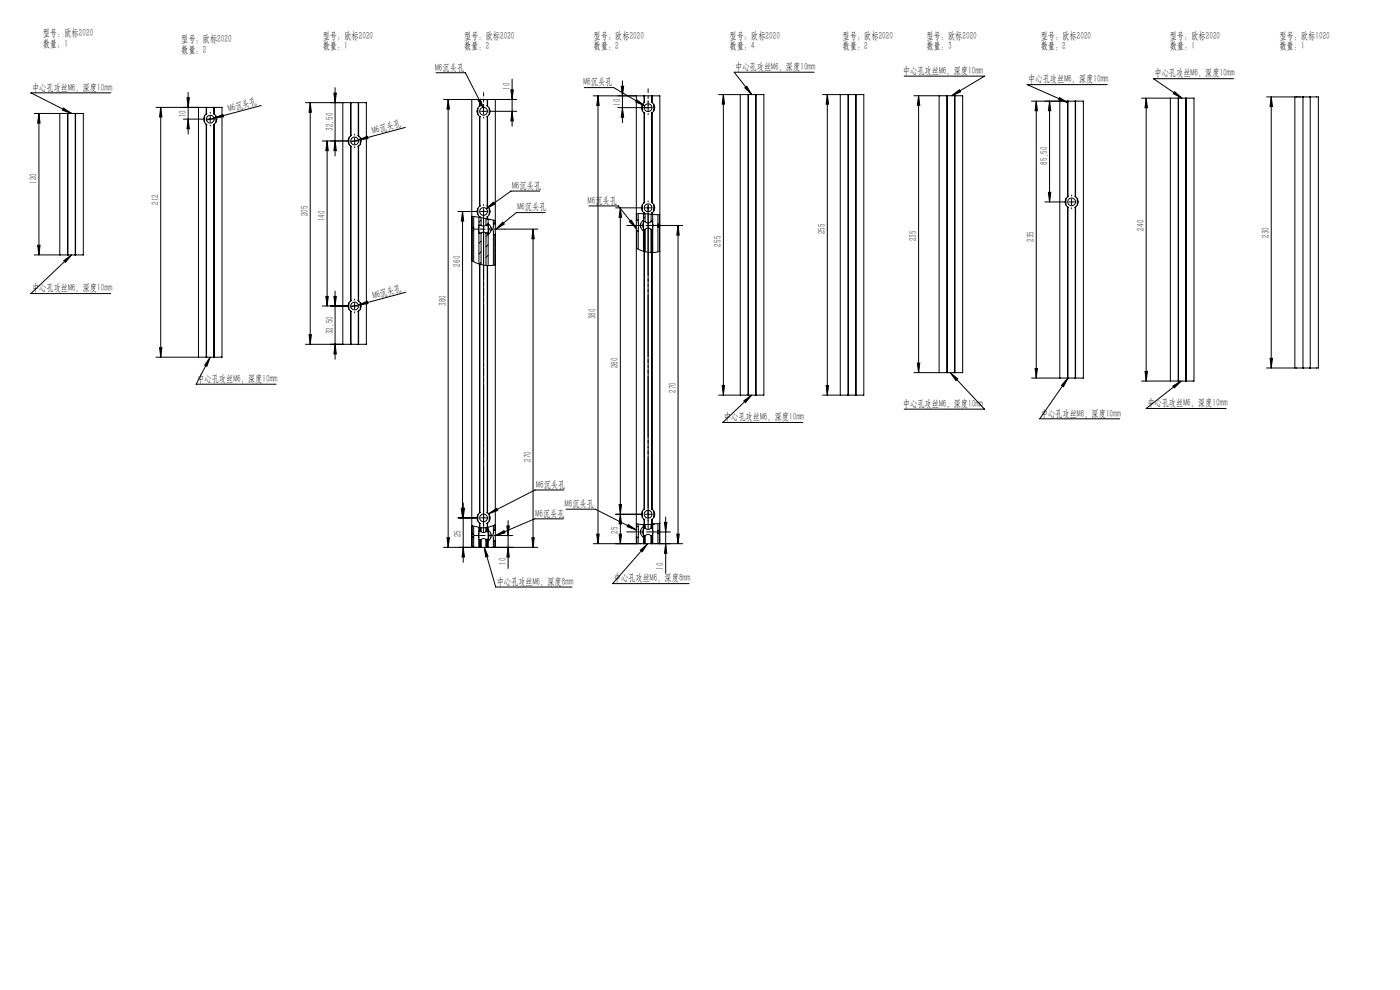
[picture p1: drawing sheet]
<svg xmlns="http://www.w3.org/2000/svg" width="594mm" height="420mm" viewBox="0 0 594 420" stroke-linecap="round" stroke-linejoin="round" font-family="sans-serif">
<g fill="none" stroke="#000" stroke-width=".42">
<path d="M47 39.4h-33.9l17.3 8.7M79.8 39.2v17.7M141.7 39.5h1l-.5 4.1zM142.2 37.2v29M185 30.9h12.4l7.8 15.1M216.7 38.1h1.1l-.5 4.1zM217.3 33.5v20.1M247.9 37.2h12.5l13.1 7.7M263.6 36.6h1l-.5 4.1zM264.1 34.3v17.7M316 37.2l.8-.6 2.1 3.5zM345.4 30.6h-33.9l7.4 9.5"/>
<path d="M383.6 32.3h34.1l-13.9 8.3M469.8 35.9h-34l17.3 7.7M498.4 38.9l3.1 2.7-3.7-1.9zM523.3 33.4h-33.9l12.1 8.2M14.5 48.1h14.3M16.5 48.1v60M16.5 48.1l.5 4.1h-1zM25.5 48.1v60M27 45.8l3.4 2.3-3.9-1.3zM28.6 48.1v60M28.8 48.1h3.1M28.8 48.1v60"/>
<path d="M31.9 48.1h3.4v60h-3.4M31.9 48.1v60M32.1 48.1v60M68.2 45.6v105.9M68.2 45.6l.5 4h-1zM77.8 50.5h8.5M79.3 41.5h1l-.5 4.1zM79.8 50.5l.5 4.1h-1zM84.3 45.6v105.9M86.8 49.2v2.7M87.5 48.4a2.75 2.75 0 0 0 0 4.3M87.5 52.7l.1 .1"/>
<path d="M87.5 45.6v2.8M87.5 52.7v98.8M87.6 48.3l-.1 .1M87.6 52.8l.2 .1M87.6 45.6h3.1M87.6 45.6h-21.4M87.6 45.6v2.7M87.6 52.8v98.7M87.8 48.2l-.2 .1M87.9 50.5h2.6M89.2 49.3v2.5M90.6 48.2l.2 .1"/>
<path d="M90.7 45.6l.2 2.8M90.7 45.6h3.5v105.9h-3.5M90.8 50.1l3.8-1.5 .3 .9zM90.8 50.1l-3.2 .9M90.8 52.8l-.2 .1M90.9 52.7l-.2 98.8M90.9 48.4a2.75 2.75 0 0 1 0 4.3M90.9 45.6v2.8M90.9 52.7v98.8M91.6 49.2v2.7M110.8 44.7l-20 5.4M129.6 43.6h19.3"/>
<path d="M131.6 43.6v102.5M131.6 43.6l.5 4h-1zM136.8 59.8h10.8M138.8 59.8v70M138.8 59.8l.5 4.1h-1zM142.2 59.8l.5 4.1h-1zM145.6 43.6v102.5M148 58.5v2.7M148.8 57.7a2.72 2.72 0 0 0 0 4.3M148.8 43.6v14.1M148.9 57.6l-.1 .1M148.9 43.6h3.1"/>
<path d="M148.9 43.6v14M149 57.4l-.1 .2M149.2 59.8h2.5M150.5 58.6v2.4M151.8 57.4l.2 .2M152 57.6l.2 .1M152 43.6h3.4M152 43.6v14M152 59.4l3.9-1.6 .2 1zM152.2 57.7a2.72 2.72 0 0 1 0 4.3M152.2 43.6v14.1M152.9 58.5v2.7"/>
<path d="M155.4 43.6h.1M155.4 43.6v102.5M171.9 54.1l-23 6.1M188.2 42.2h15.4M190.1 42.2v190M190.1 42.2l.6 4.1h-1zM200.3 42.2l-.1 190M202.7 45.9v2.6M202.8 42.6l1-.5 1.4 3.9zM203.4 45.1a2.77 2.77 0 0 0 0 4.3M203.4 49.4v38.1M203.4 42.2v2.9"/>
<path d="M203.6 49.5l.2 .1M203.6 42.2l-.2 2.9M203.6 42.2h3.1M203.8 44.9l-.2 .1M203.9 47.2h2.5M205.2 45.9v2.6M206.6 44.9l.1 .1M206.7 44.9l.2 .2M206.7 49.5l-.1 .1M206.7 42.2v2.7M206.7 49.5v37.9M206.9 45.1a2.72 2.72 0 0 1 0 4.3"/>
<path d="M206.9 49.4l-.2 .1M206.9 42.2v2.9M206.9 49.4v38.1M207.6 45.9v2.6M208.1 47.2h11.2M210.1 42.2h.1M210.1 42.2v52.9M217.3 47.2l.5 4.1h-1.1zM219.3 42.2h-12.6M253.7 40.7v190M253.7 40.7l.5 4h-1zM262.1 45.7h14.1"/>
<path d="M264.1 45.7l.5 4.1h-1zM270.1 40.7l-.1 52.8M270.3 42.4l3.2 2.5-3.8-1.6zM272.6 44.4v2.6M273.3 43.5a2.77 2.77 0 0 0 0 4.3M273.3 47.8l.1 .2M273.3 40.7v2.8M273.3 47.8v38.2M273.4 47.9l.2 .1M273.4 43.4l-.1 .1M273.4 40.7h3.1M273.4 40.7h-21.7"/>
<path d="M273.4 40.7v2.7M273.4 48v37.9M273.6 43.3l-.2 .1M275 44.4v2.5M276.4 43.3l.1 .1M276.5 43.4l.2 .1M276.5 40.7h3.5v190M276.5 47.9l-.1 .1M276.5 40.7v2.7M276.5 48v37.9M276.7 43.5a2.72 2.72 0 0 1 0 4.3M276.7 47.8l-.2 .2"/>
<path d="M276.7 40.7v2.8M276.7 47.8v38.2M277.4 44.4v2.6M306.9 40.1l.5 4.1h-1zM306.9 40.1v127.5M314.2 40.1v127.5M317.4 40.1v127.5M317.5 40.1h3.1M317.5 40.1h-12.6M317.5 40.1v127.5M320.6 40.1h3.5v127.5h-3.5M320.6 40.1v127.5"/>
<path d="M320.8 40.1v127.5M351 40.1v127.5M351 40.1l.5 4.1h-1zM356.6 40.1v127.5M359.8 40.1v127.5M360 40.1h3.1M360 40.1h-11M360 40.1v127.5M363.1 40.1h3.3M363.1 40.1v127.5M363.2 40.1v127.5M366.4 40.1h.1"/>
<path d="M366.5 40.1v127.5M389.7 40.6v117.5M389.7 40.6l.5 4.1h-1zM398.6 40.6v117.5M401.7 40.6v117.5M401.9 40.6h3.1M401.9 40.6h-14.2M401.9 40.6v117.5M403.8 40.6l3.3-2.5 .5 .9zM405 40.6h3.4v117.5h-3.4M405 40.6v117.5M405.2 40.6v117.5"/>
<path d="M439.7 42.9v117.5M439.7 42.9l.5 4.1h-1zM445.3 42.9l.5 4.1h-1zM445.3 42.9v42.8M449.6 41.4l3.5 2.2-3.9-1.2zM449.8 42.9v117.5M453 42.9v40.6M453.1 42.9h3.1M453.1 42.9h-15.4M453.1 42.9v40.5M456.2 42.9h3.5v117.5h-3.5M456.2 42.9v40.5"/>
<path d="M456.4 42.9v40.6M486.3 41.6v120.1M486.3 41.6l.5 4.1h-1zM496.7 41.6v120.1M499.9 41.6v120.1M500 41.6h3.1M500 41.6h-15.7M500 41.6v120.1M503.1 41.6h3.5v120.1h-3.5M503.1 41.6v120.1M503.3 41.6v120.1M539.4 41.1v115"/>
<path d="M539.4 41.1l.5 4.1h-1zM550.1 41.1h-.7v115h.7M552.8 41.1h3.1M552.8 41.1h-15.4M552.8 41.1v115M555.9 41.1h3.5v115h-3.5M555.9 41.1v115M148.8 62l.1 .1M148.8 62v65.7M148.9 62.1l.1 .1M148.9 62.1v65.4M152 62.1l-.2 .1"/>
<path d="M152 62.1v65.4M152.2 62l-.2 .1M152.2 62v65.7M194.2 89.7h8M196.3 89.7v130M196.3 89.7l.4 4.1h-1zM200.2 91.8h.1M200.3 91.8l3.1 .4M200.3 96.6v1.2M200.3 91.8v4.8M200.3 97.8v12.9M200.3 97.8h.7"/>
<path d="M200.3 96.6h.7M201 96.6v1.2M201 91.9v4.7M201 97.8v13.2M202.7 88.4v2.6M203.2 95.5v3.4M203.2 98.9h.9M203.2 95.5h.9M203.2 92.2v3.3M203.2 98.9v13.1M203.4 87.5a2.81 2.81 0 0 0 0 4.4M203.4 91.9v.3"/>
<path d="M203.6 92.2l3.1 .7M203.6 92l.2 .1M203.8 87.3l-.2 .1M203.9 89.7h2.5M204.1 93.4l-.9 .9M204.1 98.9l.1-.1a1.6 1.6 0 0 1 2 .1M204.1 95.5v.1a1.6 1.6 0 0 0 2.1-.1M204.1 92.3v3.2M204.1 98.9v13.4M205.2 88.5v2.5M206.2 92.8v2.7M206.2 98.9v13.7"/>
<path d="M206.2 98.9h.9M206.2 95.5h.9M206.3 88.5l3-2.8 .6 .9zM206.4 95.5l.7-.7a2.75 2.75 0 0 1 0 4.8M206.6 87.3l.1 .1M206.7 92.9h.2M206.7 87.4l.2 .1M206.7 92l-.1 .1M206.7 92v.9M206.9 92.9l3.2 .6M206.9 87.5a2.75 2.75 0 0 1 0 4.4M206.9 91.9l-.2 .1"/>
<path d="M206.9 91.9v1M206.9 92.9l1 .3M207.1 99.4l-.9 .8M207.1 95.5v3.4M207.1 95.9l.3 1-.3 1.6M207.1 93v2.5M207.1 98.9v13.8M207.6 88.4v2.6M209.3 95l-.2 2.2 .2 2.3M209.3 99.5h.7M209.3 95h.7M209.3 93.4v1.6"/>
<path d="M209.3 99.5v13M210 95l.1 .1M210 93.5v1.5M210 99.5v12.9M210.1 93.5h.1M210.1 95.1v4.3M210.1 99.4l-.1 .1M210.1 99.4v125.7M213.3 94.2l.7 .8-3.5 2.2zM214.2 97.2h14M226.2 97.2v135M226.2 97.2l.5 4.1h-1z"/>
<path d="M229.1 81.1h-12.3l-10.5 7.4M231.3 90.2h-12.2l-8.6 7M249.9 87.4h12.4l7.7 9.5M261.2 88.2h10.9M263.2 88.2v142.5M263.2 88.2l.5 4.1h-1zM267 94l.8-.6 2.2 3.5zM270 97.8l.1 .1M270 93.5v4.3M270 97.8v125.7M270.1 93.4l-.1 .1M270.1 90.7v2.7"/>
<path d="M270.1 97.9v7.5M270.1 97.9h.7M270.1 93.4h.7M270.8 93.4l.2 2.3-.2 2.2M270.8 90.7v2.7M270.8 97.9v7.8M272.6 86.8v2.7M273 94v3.3M273 93.3a2.79 2.79 0 0 0 0 4.8M273 94.4l-.3 1 .3 1.6M273 97.3v9.3l.7-.6M273 94h.7"/>
<path d="M273 97.3h.7M273 90.6v3.4M273.3 86a2.77 2.77 0 0 0 0 4.3M273.3 90.3l.1 .1M273.3 90.3v.4M273.3 90.7l-3.3 .1M273.3 90.7h.1M273.4 97.3l-.4 .4M273.4 90.4l.2 .1M273.4 90.7l3.1 .3M273.4 85.9l-.1 .1M273.4 90.4v.3"/>
<path d="M273.6 85.8l-.2 .1M273.7 92.1l-.7 .6M273.7 97.5l-.7 .6M273.7 97.9l-.7 .6M273.7 98.4l-.7 .6M273.7 98.8l-.7 .7M273.7 99.3l-.7 .6M273.7 99.7l-.7 .6M273.7 97.3a1.62 1.62 0 0 1 2.6 0M273.7 94a1.62 1.62 0 0 0 2.6 0M273.7 90.7v3.3M273.7 97.3v9.5"/>
<path d="M273.7 88.2h2.5M275 86.9v2.5M276.3 90.9v3.1M276.3 97.3v9.8M276.3 94h.6M276.3 97.3h.6M276.4 85.8l.1 .1M276.5 97.3l-.2 .3M276.5 85.9l.2 .1M276.5 90.4l-.1 .1M276.5 90.4v.6M276.5 91h.2"/>
<path d="M276.7 86a2.72 2.72 0 0 1 0 4.3M276.7 90.3l-.2 .1M276.7 90.3v.7M276.7 91l3.2 .1M276.8 91h.8M276.9 93.3l-.6 .7M276.9 97.3l-.6 .7M276.9 98.7l-.6 .7M276.9 97.8l-.6 .6M276.9 98.3l-.6 .6M276.9 99.1l-.6 .7M276.9 99.6l-.6 .6"/>
<path d="M276.9 94v3.3M276.9 91v3M276.9 97.3v9.8M277.4 86.8v2.7M279.2 95.1v1.2M279.2 91.1v4M279.2 96.3v10.5M279.2 96.3h.6M279.2 95.1h.6M279.8 95.1v1.2M279.8 91.1v4M279.8 96.3v10.4"/>
<path d="M279.9 91.1h.1M280.8 95.7h8.9M287.7 95.7l.5 4h-1zM287.7 95.7v135M443.3 85.7h8.5M444.8 81.6h1l-.5 4.1zM452.3 84.3v2.7M453 83.5a2.79 2.79 0 0 0 0 4.3M453 87.8l.1 .1M453 87.8v72.6M453.1 83.4l-.1 .1M453.1 87.9l.2 .1"/>
<path d="M453.1 87.9v72.5M453.3 83.3l-.2 .1M453.4 85.7h2.5M454.7 84.4v2.5M456.1 83.3l.1 .1M456.2 83.4l.2 .1M456.2 87.9v72.5M456.2 87.9l-.1 .1M456.4 87.8l-.2 .1M456.4 83.5a2.73 2.73 0 0 1 0 4.3M456.4 87.8v72.6M457.1 84.3v2.7"/>
<path d="M14.5 108.1h14.3M16 104.1h1l-.5 4zM27.1 110.6l3.3-2.5-2.6 3.2zM28.8 108.1h3.1M30.4 108.1l-17.3 16.4h33.9M200.2 110.6h.1M200.3 110.6l3.1 1.5M203.4 112.1h.2M203.4 112.1v105.4M203.6 112.1l3.1 .6M203.6 112.1l-.2 105.4M204.1 111.3l-.7 .8"/>
<path d="M204.1 102.4l-.9 .8M204.1 106.8l-.9 .9M206.7 112.7h.2M206.7 112.7v104.7M206.9 112.7v104.8M207.1 103.8l-.9 .9M207.1 108.3l-.9 .9M210.1 112.4l-3.2 .3M270 105.3a4.7 4.7 0 0 0 3.3 1.4M273.3 106.7v109.3M273.3 106.7h.1M273.4 106.7v109.2"/>
<path d="M273.4 106.7l3.1 .4M273.7 100.2l-.7 .6M273.7 100.6l-.7 .7M273.7 101.1l-.7 .6M273.7 101.5l-.7 .6M273.7 101.9l-.7 .7M273.7 102.4l-.7 .7M273.7 102.9l-.7 .6M273.7 103.3l-.7 .6M273.7 103.7l-.7 .7M273.7 104.2l-.7 .6M273.7 104.7l-.7 .6"/>
<path d="M273.7 105.1l-.7 .6M273.7 105.5l-.7 .7M273.7 106.5l-.3 .2M276.5 107.1v108.8M276.5 107.1l.2 .1M276.7 107.2v108.8M276.9 100.5l-.6 .7M276.9 102.3l-.6 .7M276.9 100l-.6 .7M276.9 100.9l-.6 .7M276.9 101.4l-.6 .6M276.9 101.8l-.6 .7"/>
<path d="M276.9 102.7l-.6 .7M276.9 103.2l-.6 .6M276.9 103.6l-.6 .7M276.9 104.1l-.6 .6M276.9 104.5l-.6 .7M276.9 105l-.6 .6M276.9 105.4l-.6 .7M276.9 105.9l-.6 .6M276.9 106.3l-.6 .7M276.9 106.8l-.3 .4M279.9 106.7l-3.2 .5M280 106.7h-.1"/>
<path d="M136.8 129.8h10.8M138.3 125.7h1l-.5 4.1zM141.7 125.7h1l-.5 4.1zM142.2 123.5v28.9M148 128.5v2.6M148.8 127.7a2.75 2.75 0 0 0 0 4.3M148.8 132l.1 .1M148.8 132v14.1M148.9 132.1l.1 .1M148.9 127.5l-.1 .2M148.9 132.1v14M149 127.4l-.1 .1"/>
<path d="M149.2 129.8h2.5M150.5 128.6v2.5M151.8 127.4l.2 .1M152 127.5l.2 .2M152 132.1l-.2 .1M152 132.1v14M152 129.4l3.9-1.6 .2 1zM152.2 132l-.2 .1M152.2 127.7a2.75 2.75 0 0 1 0 4.3M152.2 132v14.1M152.9 128.5v2.6M172.2 124l-23.3 6.2"/>
<path d="M67.7 147.5h1l-.5 4zM87.6 151.5h3.1M87.6 151.5h-21.4M89.2 151.5l-1.4 3.9-.9-.5zM89.2 151.5l-6 11.5h34M129.6 146.1h19.3M131.1 142h1l-.5 4.1zM142.2 146.1l.5 4.1h-1zM148.9 146.1h3.1M152 146.1h3.4M155.4 146.1h.1M389.2 154h1l-.5 4.1z"/>
<path d="M401.9 158.1h3.1M401.9 158.1h-14.2M403.2 158.1l3.2 2.6-.8 .7zM403.2 158.1l14.5 15.5h-34.1M439.2 156.3h1l-.5 4.1zM485.8 157.6h1l-.5 4.1zM538.9 152h1l-.5 4.1zM552.8 156.1h3.1M552.8 156.1h-15.4M306.4 163.5h1l-.5 4.1zM315.6 170.1l3.3-2.5-2.6 3.2zM317.5 167.6h3.1"/>
<path d="M317.5 167.6h-12.6M318.9 167.6l-12.2 11.6h33.9M350.5 163.5h1l-.5 4.1zM360 167.6h3.1M360 167.6h-11M363.1 167.6h3.3M366.4 167.6h.1M453.1 160.4l-1.9 3.7-.8-.6zM453.1 160.4l-12 17.3h34M453.1 160.4h3.1M453.1 160.4h-15.4M484.3 161.7h15.7"/>
<path d="M497.6 163.8l3.6-2.1-2.9 2.9zM500 161.7h3.1M501.2 161.7l-14.9 11.6h33.9M194.2 219.7h8M195.7 215.6h1l-.4 4.1zM196 215.6h1.1l-.6 4.1zM196.5 213.4v25.2M202.7 218.4v2.6M203.4 217.5a2.81 2.81 0 0 0 0 4.4M203.8 217.3l-.2 .2M206.6 217.3l.1 .2M206.7 217.4l.2 .1"/>
<path d="M206.9 217.5a2.75 2.75 0 0 1 0 4.4M207.3 218l3.4-2.3 .5 .9zM207.6 218.4v2.6M239.3 207.9h-12.3l-19.7 10.1M240.2 216h12.4l17.4 8.8M262.7 214.1h1l-.5 4.1zM263.2 218.2l.5 4.1h-1zM272.1 218.2h-10.9M272.6 216.8v2.7M273.3 216a2.77 2.77 0 0 0 0 4.3M273.4 215.9l-.1 .1M273.6 215.8l-.2 .1"/>
<path d="M276.4 215.8l.1 .1M276.5 215.9l.2 .1M276.7 216a2.72 2.72 0 0 1 0 4.3M277.4 216.8v2.7M282.4 219.3v23.9M188.2 232.2h15.9M189.7 228.1h1l-.6 4.1zM196.5 232.2l.6 4.1h-1.1zM200.2 223.1h.1M200.3 223.1l3.1 .6M200.3 226.6v1.2M200.3 223.1v3.5"/>
<path d="M200.3 227.8v4.4M200.3 227.8h.7M200.3 226.6h.7M201 226.6v1.2M201 227.8v4.4h.2M201 223.2v3.4M201.9 232.2h.1M203.2 225.5v3.4M203.2 228.9l-.1 3.3M203.2 228.9h.9M203.2 225.5h.9M203.2 223.7v1.8"/>
<path d="M203.3 228.9l-.1 .1M203.4 223.7l-.2 .2M203.4 221.9v1.8M203.6 222l.2 .1M203.9 228.9l-.7 .6M203.9 223.8l-.7 .7M204.1 229.2l-.9 .9M204.1 229.7l-.9 1M204.1 230.3l-.9 .9M204.1 230.9l-.9 .9M204.1 231.4l-.8 .8M204.1 232l-.2 .2"/>
<path d="M204.1 224.1l-.9 1M204.1 224.7l-.9 .8M204.1 225.3l-.3 .2M204.1 225.5v.1a1.6 1.6 0 0 0 2.1-.1M204.1 228.9l.1-.1a1.6 1.6 0 0 1 2 .1M204.1 232.2h2.1M204.1 223.9v1.6M204.1 228.9v3.3M205.5 232.2l4.8 16.8h32.4M205.5 232.2l1.6 3.8-1 .3zM206.2 223.9v1.6M206.2 228.9v3.3"/>
<path d="M206.2 228.9h.9M206.2 225.5h.9M206.7 228.9l-.5 .4M206.7 223.7l-.5 .6M206.7 223.7l-3.1 .1M206.7 223.7h.2M206.7 222l-.1 .1M206.7 222v1.7M206.9 221.9l-.2 .1M206.9 221.9v1.8M207.1 229l-.9 .9M207.1 229.6l-.9 .9"/>
<path d="M207.1 230.1l-.9 .9M207.1 230.7l-.9 .9M207.1 231.2l-.9 .9M207.1 231.8l-.4 .4M207.1 225.1l-.5 .4M207.1 224l-.9 .8M207.1 224.5l-.9 .9M207.1 225.5v3.4M207.1 224.8a2.75 2.75 0 0 1 0 4.8M207.1 225.9l.3 1-.3 1.6M207.1 223.7v1.8M207.1 228.9v3.3"/>
<path d="M207.2 232.2h.1M208.3 232.2h.2M209.3 224.9l-.2 2.3 .2 2.3M209.3 229.5v2.7h-.2M209.3 229.5h.7M209.3 224.9h.7M209.3 223v1.9M210 224.9l.1 .2M210 222.8v2.1M210 229.5v2.7M210.1 222.7l-3.2 1M210.1 225.1v4.3"/>
<path d="M210.1 229.4l-.1 .1M210.1 229.4v2.8M210.3 227.2l3.6-2.1 .3 1zM214.2 227.2h3.4M215.1 223.1h1l-.5 4.1zM215.6 220.9v20.3M215.6 232.2l.5 4.1h-1zM225.7 228.1h1l-.5 4.1zM228.2 232.2h-22M239.1 220.1h-12.3l-16.5 7.1M253.2 226.6h1l-.5 4.1zM262.7 226.6h1l-.5 4.1z"/>
<path d="M266.6 222.5l3.4 2.3-3.9-1.4zM270 227.8l.1 .1M270 223.5v4.3M270 227.8v2.9M270 222.2l3.3 .4M270.1 223.4l-.1 .1M270.1 222.2v1.2M270.1 227.9v2.8M270.1 223.4h.7M270.1 227.9h.7M270.8 223.4l.2 2.3-.2 2.2M270.8 230.7h2.9"/>
<path d="M270.8 230.7h-19.1M270.8 222.3v1.1M270.8 227.9v2.8M271.7 233.4l3.1-2.7-2.3 3.4zM272.3 222.5l.8 .1M273 224v3.3M273 223.3a2.79 2.79 0 0 0 0 4.8M273 227.3l-.1 3.4M273 224.3l-.3 1.1 .3 1.6M273 224h.7M273 227.3h.7M273 222.6v1.4"/>
<path d="M273.1 227.3l-.1 .1M273.3 220.3l.1 .1M273.3 220.3v2.3M273.3 222.6h.1M273.4 222.6l-.4 .3M273.4 220.4l.2 .1M273.4 220.4v2.2M273.6 227.3l-.6 .6M273.7 222.7l-.7 .7M273.7 223.2l-.7 .6M273.7 223.6l-.4 .4M273.7 227.7l-.7 .6"/>
<path d="M273.7 228.1l-.7 .7M273.7 228.6l-.7 .6M273.7 229l-.7 .7M273.7 229.5l-.7 .6M273.7 229.9l-.7 .7M273.7 230.4l-.3 .3M273.7 224a1.62 1.62 0 0 0 2.6 0M273.7 227.3a1.62 1.62 0 0 1 2.6 0M273.7 230.7h2.6M273.7 222.6v1.4M273.7 227.3v3.4M274.8 230.7l-14.8 16.9h32.3"/>
<path d="M276.3 230.7h2.9M276.3 222.4v1.6M276.3 227.3v3.4M276.3 224h.6M276.3 227.3h.6M276.5 220.4l-.1 .1M276.5 220.4v2M276.5 222.4l-3.1 .2M276.5 222.4h.2M276.7 222.4l-.4 .4M276.7 220.3l-.2 .1M276.7 220.3v2.1"/>
<path d="M276.7 227.3l-.4 .5M276.9 222.6l-.6 .7M276.9 223.1l-.6 .6M276.9 223.5l-.5 .5M276.9 224h.1M276.9 227.6l-.6 .6M276.9 228l-.6 .7M276.9 228.5l-.6 .6M276.9 228.9l-.6 .7M276.9 229.4l-.6 .6M276.9 229.8l-.6 .7M276.9 230.3l-.4 .4"/>
<path d="M276.9 224v3.3M276.9 230.7h.1M276.9 222.4v1.6M276.9 227.3v3.4M277.6 222.3l-.8 .1M278.9 225.7h5.5M279.2 225.1v1.2M279.2 225.1h.6M279.2 226.3h.6M279.2 222.1v3M279.2 226.3v4.4M279.8 225.1v1.2"/>
<path d="M279.8 222v3.1M279.8 226.3v4.4M279.9 222l-3.2 .4M280 222h-.1M281.9 221.6h1l-.5 4.1zM282.4 230.7l.5 4.1h-1zM287.2 226.6h1l-.5 4.1zM289.7 230.7h-10.5"/>
<circle cx="89.2" cy="50.5" r="1.65"/>
<circle cx="150.5" cy="59.8" r="1.66"/>
<circle cx="205.1" cy="47.2" r="1.65"/>
<circle cx="275" cy="45.7" r="1.64"/>
<circle cx="205.2" cy="89.7" r="1.64"/>
<circle cx="275" cy="88.2" r="1.65"/>
<circle cx="454.7" cy="85.7" r="1.64"/>
<circle cx="150.5" cy="129.8" r="1.66"/>
<circle cx="205.2" cy="219.7" r="1.64"/>
<circle cx="275" cy="218.2" r="1.65"/>
</g>
<g fill="none" stroke="#000" stroke-width=".42" stroke-dasharray="30.5 1.3 1.3 1.3">
<path d="M86.7 50.5h-.4M89.2 48v-.4M89.2 53v.4M91.7 50.5h.4M148 59.8h-.4M150.5 57.3v-.4M153 59.8h.4M202.7 47.2h-.4M205.2 44.7v-.4M205.2 49.7v.4M207.7 47.2h.4M272.5 45.7h-.4"/>
<path d="M275 43.2v-.4M275 48.2v.4M277.5 45.7h.4M150.5 62.3v.4M202.7 89.7h-.4M205.2 87.2v-.4M207.7 89.7h.4M272.5 88.2h-.4M275 85.7v-.4M275 87.2v3.7M277.5 88.2h.4M452.2 85.6h-.4"/>
<path d="M454.7 83.1v-.4M454.7 88.1v.4M457.2 85.6h.4M148 129.8h-.4M150.5 127.3v-.4M150.5 132.3v.4M153 129.8h.4M202.7 219.7h-.4M205.2 219.7v-1.3M205.2 219.7h-1.3M205.2 219.7v1.2M205.2 219.7h1.2"/>
<path d="M207.7 219.7h.4M272.5 218.2h-.4M275 218.2v-1.3M275 218.2h-1.3M275 218.2v1.2M275 218.2h1.2M277.5 218.2h.4M205.2 222.2v.4M275 220.7v.4"/>
</g>
<path d="M205.2 217.2v-125M275 215.7v-125" fill="none" stroke="#000" stroke-width=".42" stroke-dasharray="30.5 1.3 1.3 1.3" stroke-dashoffset="4.2"/>
<path d="M268.5 95.7h12.4" fill="none" stroke="#000" stroke-width=".42" stroke-dasharray="30.5 1.3 1.3 1.3" stroke-dashoffset="26.2"/>
<path d="M275 90.9v133.5" fill="none" stroke="#000" stroke-width=".42" stroke-dasharray="30.5 1.3 1.3 1.3" stroke-dashoffset="-.1"/>
<path d="M275 37.6v7.1" fill="none" stroke="#000" stroke-width=".42" stroke-dasharray="30.5 1.3 1.3 1.3" stroke-dashoffset="28.9"/>
<path d="M201.2 97.2h13M278.9 95.7h-13M201.2 227.2h13M278.9 225.7h-13" fill="none" stroke="#000" stroke-width=".42" stroke-dasharray="30.5 1.3 1.3 1.3" stroke-dashoffset="25.9"/>
<path d="M205.2 89v5.3" fill="none" stroke="#000" stroke-width=".42" stroke-dasharray="30.5 1.3 1.3 1.3" stroke-dashoffset="29.7"/>
<path d="M205.2 96.8v129" fill="none" stroke="#000" stroke-width=".42" stroke-dasharray="30.5 1.3 1.3 1.3" stroke-dashoffset="2.2"/>
<path d="M205.2 39.3v6.7" fill="none" stroke="#000" stroke-width=".42" stroke-dasharray="30.5 1.3 1.3 1.3" stroke-dashoffset="29"/>
<g fill="#000">
<path d="M90.8 50.1l3.8-1.5 .3 .9zM152 59.4l3.9-1.6 .2 1zM152 129.4l3.9-1.6 .2 1z"/>
<path d="M131.6 43.6l.5 4h-1zM131.1 142h1l-.5 4.1zM141.7 125.7h1l-.5 4.1zM142.2 146.1l.5 4.1h-1zM138.8 59.8l.5 4.1h-1zM138.3 125.7h1l-.5 4.1zM253.7 40.7l.5 4h-1zM253.2 226.6h1l-.5 4.1zM263.2 218.2l.5 4.1h-1zM262.7 226.6h1l-.5 4.1zM281.9 221.6h1l-.5 4.1zM282.4 230.7l.5 4.1h-1zM486.3 41.6l.5 4.1h-1zM485.8 157.6h1l-.5 4.1zM439.7 42.9l.5 4.1h-1zM439.2 156.3h1l-.5 4.1zM539.4 41.1l.5 4.1h-1zM538.9 152h1l-.5 4.1zM190.1 42.2l.6 4.1h-1zM189.7 228.1h1l-.6 4.1zM215.1 223.1h1l-.5 4.1zM215.6 232.2l.5 4.1h-1zM226.2 97.2l.5 4.1h-1zM225.7 228.1h1l-.5 4.1zM306.9 40.1l.5 4.1h-1zM306.4 163.5h1l-.5 4.1zM351 40.1l.5 4.1h-1zM350.5 163.5h1l-.5 4.1zM389.7 40.6l.5 4.1h-1zM389.2 154h1l-.5 4.1zM16.5 48.1l.5 4.1h-1zM16 104.1h1l-.5 4zM68.2 45.6l.5 4h-1zM67.7 147.5h1l-.5 4z"/>
<path d="M142.2 59.8l.5 4.1h-1zM141.7 39.5h1l-.5 4.1zM262.7 214.1h1l-.5 4.1zM263.2 88.2l.5 4.1h-1zM287.2 226.6h1l-.5 4.1zM287.7 95.7l.5 4h-1zM264.1 45.7l.5 4.1h-1zM263.6 36.6h1l-.5 4.1zM444.8 81.6h1l-.5 4.1zM445.3 42.9l.5 4.1h-1zM196.5 232.2l.6 4.1h-1.1zM196 215.6h1.1l-.6 4.1zM195.7 215.6h1l-.4 4.1zM196.3 89.7l.4 4.1h-1zM217.3 47.2l.5 4.1h-1.1zM216.7 38.1h1.1l-.5 4.1zM79.8 50.5l.5 4.1h-1zM79.3 41.5h1l-.5 4.1z"/>
<path d="M266.6 222.5l3.4 2.3-3.9-1.4zM270.3 42.4l3.2 2.5-3.8-1.6zM267 94l.8-.6 2.2 3.5zM271.7 233.4l3.1-2.7-2.3 3.4zM498.4 38.9l3.1 2.7-3.7-1.9zM497.6 163.8l3.6-2.1-2.9 2.9zM449.6 41.4l3.5 2.2-3.9-1.2zM453.1 160.4l-1.9 3.7-.8-.6zM202.8 42.6l1-.5 1.4 3.9zM206.3 88.5l3-2.8 .6 .9zM213.3 94.2l.7 .8-3.5 2.2zM210.3 227.2l3.6-2.1 .3 1zM207.3 218l3.4-2.3 .5 .9zM205.5 232.2l1.6 3.8-1 .3zM315.6 170.1l3.3-2.5-2.6 3.2zM316 37.2l.8-.6 2.1 3.5zM403.2 158.1l3.2 2.6-.8 .7zM403.8 40.6l3.3-2.5 .5 .9zM27.1 110.6l3.3-2.5-2.6 3.2zM27 45.8l3.4 2.3-3.9-1.3zM89.2 151.5l-1.4 3.9-.9-.5z"/>
</g>
<g font-size="4.4">
<text x="18.1" y="15.3">型号：欧标2020</text>
<text x="76.9" y="17.9">型号：欧标2020</text>
<text x="136.9" y="16.5">型号：欧标2020</text>
<text x="196.9" y="16.5">型号：欧标2020</text>
<text x="251.9" y="16.5">型号：欧标2020</text>
<text x="309.5" y="16.5">型号：欧标2020</text>
<text x="357.5" y="16.5">型号：欧标2020</text>
<text x="393" y="16.5">型号：欧标2020</text>
<text x="441.6" y="16.5">型号：欧标2020</text>
<text x="496.3" y="16.5">型号：欧标2020</text>
<text x="542.8" y="16.5">型号：欧标1020</text>
<text x="18.1" y="19.8">数量：1</text>
<text x="76.9" y="22.3">数量：2</text>
<text x="136.9" y="21">数量：1</text>
<text x="196.9" y="21">数量：2</text>
<text x="251.9" y="21">数量：2</text>
<text x="309.5" y="21">数量：4</text>
<text x="357.5" y="21">数量：2</text>
<text x="393" y="21">数量：3</text>
<text x="441.6" y="21">数量：2</text>
<text x="496.3" y="21">数量：1</text>
<text x="542.8" y="21">数量：1</text>
<text x="184.6" y="29.9">M6沉头孔</text>
<text x="311.9" y="29.7">中心孔攻丝M6，深度10mm</text>
<text x="383.1" y="31.4">中心孔攻丝M6，深度10mm</text>
<text x="436.3" y="34.9">中心孔攻丝M6，深度10mm</text>
<text x="489.8" y="32.5">中心孔攻丝M6，深度10mm</text>
<text x="13.6" y="38.4">中心孔攻丝M6，深度10mm</text>
<text x="216.4" y="38.1" transform="rotate(-90 216.4 38.1)">10</text>
<text x="247.5" y="36.3">M6沉头孔</text>
<text x="97.2" y="47.5" transform="rotate(-15 97.2 47.5)">M6沉头孔</text>
<text x="263.2" y="44.8" transform="rotate(-90 263.2 44.8)">10</text>
<text x="79" y="49.8" transform="rotate(-90 79 49.8)">10</text>
<text x="141.3" y="55.6" transform="rotate(-90 141.3 55.6)">32.50</text>
<text x="158.3" y="56.8" transform="rotate(-15 158.3 56.8)">M6沉头孔</text>
<text x="444.5" y="69.9" transform="rotate(-90 444.5 69.9)">85.50</text>
<text x="15.6" y="78.1" transform="rotate(-90 15.6 78.1)">120</text>
<text x="217.3" y="80.1">M6沉头孔</text>
<text x="67.3" y="87" transform="rotate(-90 67.3 87)">212</text>
<text x="219.5" y="89.2">M6沉头孔</text>
<text x="249.5" y="86.4">M6沉头孔</text>
<text x="130.8" y="91.7" transform="rotate(-90 130.8 91.7)">205</text>
<text x="137.9" y="93.8" transform="rotate(-90 137.9 93.8)">140</text>
<text x="350.2" y="99.3" transform="rotate(-90 350.2 99.3)">255</text>
<text x="485.5" y="97.9" transform="rotate(-90 485.5 97.9)">240</text>
<text x="538.5" y="100.9" transform="rotate(-90 538.5 100.9)">230</text>
<text x="306" y="104.6" transform="rotate(-90 306 104.6)">255</text>
<text x="388.9" y="102.3" transform="rotate(-90 388.9 102.3)">235</text>
<text x="438.8" y="102.7" transform="rotate(-90 438.8 102.7)">235</text>
<text x="195.4" y="113.1" transform="rotate(-90 195.4 113.1)">260</text>
<text x="13.6" y="123.6">中心孔攻丝M6，深度10mm</text>
<text x="158.6" y="126.8" transform="rotate(-15 158.6 126.8)">M6沉头孔</text>
<text x="189.3" y="129.8" transform="rotate(-90 189.3 129.8)">380</text>
<text x="252.8" y="135.4" transform="rotate(-90 252.8 135.4)">380</text>
<text x="141.3" y="141.8" transform="rotate(-90 141.3 141.8)">32.50</text>
<text x="262.3" y="156.3" transform="rotate(-90 262.3 156.3)">260</text>
<text x="83.7" y="162">中心孔攻丝M6，深度10mm</text>
<text x="286.8" y="166.7" transform="rotate(-90 286.8 166.7)">270</text>
<text x="383.1" y="172.6">中心孔攻丝M6，深度10mm</text>
<text x="486.8" y="172.3">中心孔攻丝M6，深度10mm</text>
<text x="307.2" y="178.3">中心孔攻丝M6，深度10mm</text>
<text x="441.6" y="176.7">中心孔攻丝M6，深度10mm</text>
<text x="225.3" y="196" transform="rotate(-90 225.3 196)">270</text>
<text x="227.5" y="206.9">M6沉头孔</text>
<text x="239.7" y="215.1">M6沉头孔</text>
<text x="227.3" y="219.2">M6沉头孔</text>
<text x="195.7" y="228" transform="rotate(-90 195.7 228)">25</text>
<text x="262.3" y="226.3" transform="rotate(-90 262.3 226.3)">25</text>
<text x="214.7" y="239.6" transform="rotate(-90 214.7 239.6)">10</text>
<text x="281.6" y="241.6" transform="rotate(-90 281.6 241.6)">10</text>
<text x="210.8" y="248.1">中心孔攻丝M6，深度8mm</text>
<text x="260.4" y="246.7">中心孔攻丝M6，深度8mm</text>
</g>
</svg>
